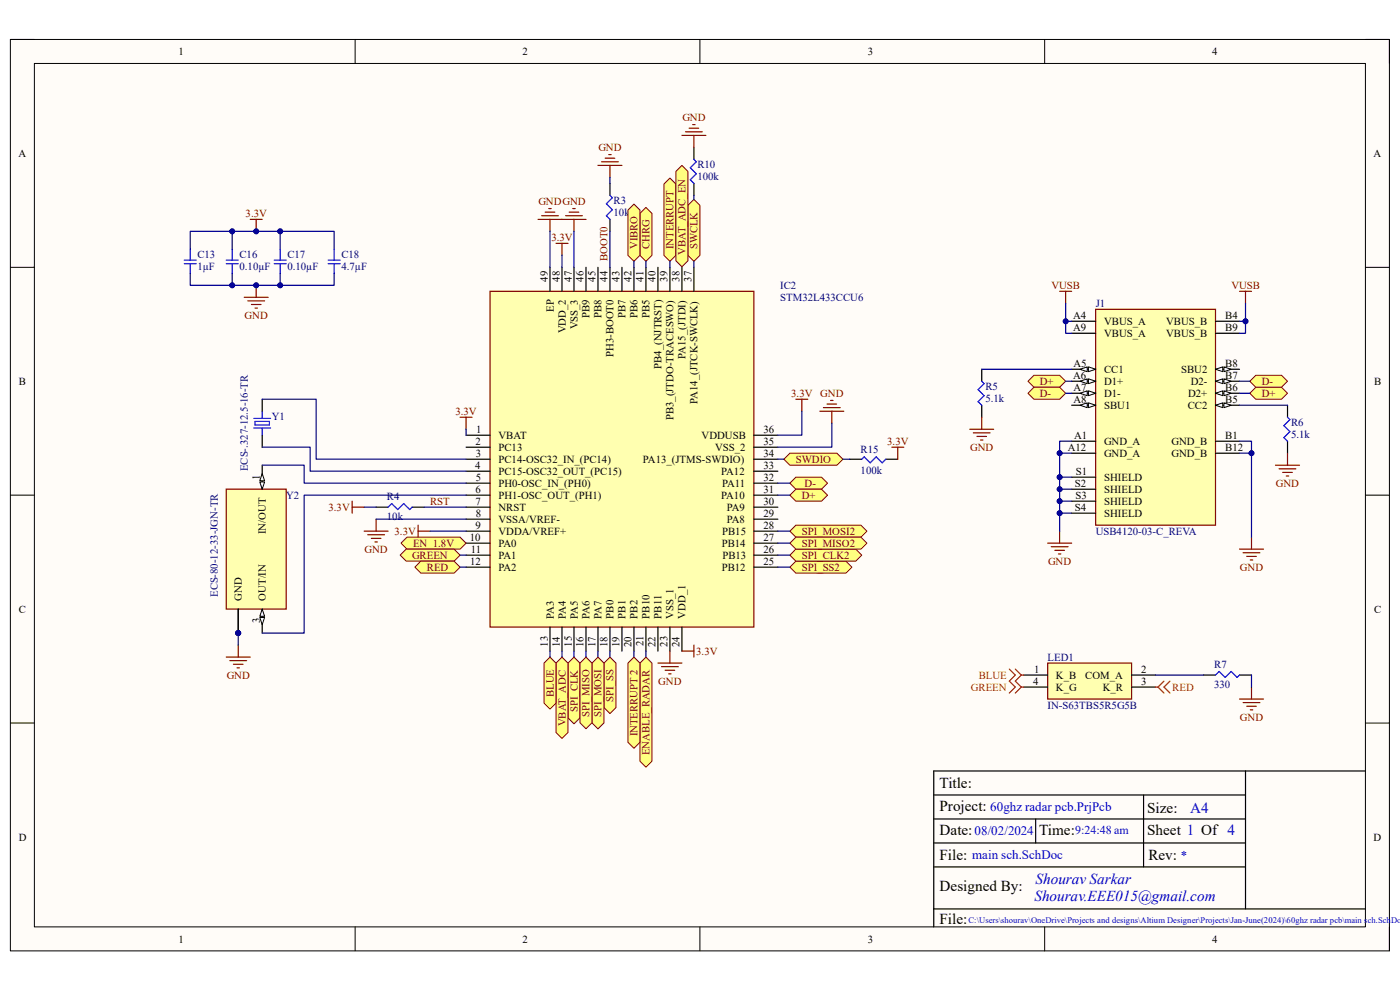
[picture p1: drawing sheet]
<svg xmlns="http://www.w3.org/2000/svg" width="297mm" height="210mm" viewBox="0 0 297 210" stroke-linecap="round" stroke-linejoin="round" font-family="sans-serif">
<path d="M2.2 8.4h292.6v193.3h-292.6z" fill-rule="evenodd" fill="#fffcf8"/>
<path d="M2.2 8.4h292.6v193.3h-292.6z" fill="none" stroke="#000" stroke-width=".21"/>
<path d="M7.3 13.5h282.4v183.1h-282.4z" fill-rule="evenodd" fill="#fffcf8"/>
<g fill="none" stroke="#000" stroke-width=".21">
<path d="M2.2 8.4h5.1M7.3 13.5h282.4v183.1h-282.4zM75.3 8.4v5.1M148.5 8.4v5.1M221.6 8.4v5.1M289.7 8.4h5.1v5.1M2.2 56.7h5.1M289.7 56.7h5.1M2.2 105h5.1M289.7 105.1h5.1M2.2 153.4h5.1M289.7 153.4h5.1"/>
<path d="M75.3 196.6v5.1M148.5 196.6v5.1M221.6 196.6v5.1M294.8 196.6v5.1"/>
</g>
<path d="M198.1 168.6h66.1M198.1 173.7h66.1M198.1 178.8h66.1M219.7 173.7v5.1M242.6 168.6v15.3M264.2 163.6v29.2M289.7 163.6h-91.6v33M198.1 183.9h66.1M198.1 192.8h91.6" fill="none" stroke="#000" stroke-width=".25"/>
<path d="M104 61.8h55.9v71.2h-55.9z" fill-rule="evenodd" fill="#ffffb0"/>
<path d="M104 61.8h55.9v71.2h-55.9z" fill="none" stroke="#800000" stroke-width=".25"/>
<g fill="none" stroke="#000" stroke-width=".25">
<path d="M116.7 56.7v5.1M119.2 56.7v5.1M121.8 56.7v5.1M124.3 56.7v5.1M126.9 56.7v5.1M129.4 56.7v5.1M131.9 56.7v5.1M134.5 56.7v5.1M137 56.7v5.1M139.6 56.7v5.1M142.1 56.7v5.1M144.7 56.7v5.1"/>
<path d="M147.2 56.7v5.1M55.6 84.7v2.5M55.6 92.3v2.6M98.9 92.3h5.1M98.9 94.9h5.1M98.9 97.4h5.1M98.9 100h5.1M159.9 92.3h5.1M159.9 94.9h5.1M159.9 97.4h5.1M159.9 100h5.1M98.9 102.5h5.1"/>
<path d="M98.9 105h5.1M98.9 107.6h5.1M98.9 110.1h5.1M98.9 112.7h5.1M98.9 115.2h5.1M98.9 117.8h5.1M159.9 102.5h5.1M159.9 105h5.1M159.9 107.6h5.1M159.9 110.1h5.1M159.9 112.7h5.1M159.9 115.2h5.1"/>
<path d="M159.9 117.8h5.1M98.9 120.3h5.1M116.7 133v5.1M119.2 133v5.1M121.8 133v5.1M124.3 133v5.1M126.9 133v5.1M129.4 133v5.1M131.9 133v5.1M134.5 133v5.1M137 133v5.1M139.6 133v5.1"/>
<path d="M142.1 133v5.1M144.7 133v5.1M159.9 120.3h5.1"/>
</g>
<path d="M53.8 90.8h3.6M53.8 88.8h3.6M54.1 89.4h3.1v.8h-3.1zM55.6 87.2v1.6M55.6 90.8v1.5" fill="none" stroke="#00f" stroke-width=".25"/>
<circle cx="50.5" cy="134.3" r=".51" fill="#000080"/>
<circle cx="50.5" cy="134.3" r=".51" fill="none" stroke="#000080" stroke-width=".21"/>
<circle cx="50.5" cy="134.3" r=".51" fill="#000080"/>
<circle cx="50.5" cy="134.3" r=".51" fill="none" stroke="#000080" stroke-width=".21"/>
<path d="M48 103.8h12.7v25.4h-12.7z" fill-rule="evenodd" fill="#ffffb0"/>
<path d="M48 103.8h12.7v25.4h-12.7z" fill="none" stroke="#800000" stroke-width=".25"/>
<path d="M55.6 98.7v5.1" fill="none" stroke="#000" stroke-width=".25"/>
<path d="M55.1 102.2h1l-.5 1.6z" fill="#f8fcff"/>
<path d="M55.1 102.2h1l-.5 1.6z" fill="none" stroke="#000" stroke-width=".21"/>
<path d="M55.6 100.5l.5 1.5h-1z" fill="#f8fcff"/>
<path d="M55.6 100.5l.5 1.5h-1z" fill="none" stroke="#000" stroke-width=".21"/>
<path d="M55.6 129.2v5.1" fill="none" stroke="#000" stroke-width=".25"/>
<path d="M55.6 129.2l.5 1.5h-1z" fill="#f8fcff"/>
<path d="M55.6 129.2l.5 1.5h-1z" fill="none" stroke="#000" stroke-width=".21"/>
<path d="M55.1 131h1l-.5 1.5z" fill="#f8fcff"/>
<path d="M55.1 131h1l-.5 1.5z" fill="none" stroke="#000" stroke-width=".21"/>
<path d="M50.5 129.2v5.1" fill="none" stroke="#000" stroke-width=".25"/>
<circle cx="50.5" cy="134.3" r=".51" fill="#000080"/>
<circle cx="50.5" cy="134.3" r=".51" fill="none" stroke="#000080" stroke-width=".21"/>
<path d="M50.5 129.2v5.1" fill="none" stroke="#000" stroke-width=".25"/>
<circle cx="50.5" cy="134.3" r=".51" fill="#000080"/>
<circle cx="50.5" cy="134.3" r=".51" fill="none" stroke="#000080" stroke-width=".21"/>
<path d="M48 139.4h5.1M50.5 136.8v2.6M48.8 140.1h3.5M49.5 140.9h2.1M50.3 141.7h.5" fill="none" stroke="#800000" stroke-width=".25"/>
<path d="M232.4 65.6h25.5v45.8h-25.5z" fill-rule="evenodd" fill="#ffffb0"/>
<path d="M232.4 65.6h25.5v45.8h-25.5z" fill="none" stroke="#800000" stroke-width=".25"/>
<path d="M227.4 68.2h5M227.4 70.7h5M227.4 78.3h5" fill="none" stroke="#000" stroke-width=".25"/>
<path d="M230.9 77.8l1.5 .5-1.5 .5z" fill="#f8fcff"/>
<path d="M230.9 77.8l1.5 .5-1.5 .5z" fill="none" stroke="#000" stroke-width=".21"/>
<path d="M229.1 78.3l1.6-.5v1z" fill="#f8fcff"/>
<path d="M229.1 78.3l1.6-.5v1z" fill="none" stroke="#000" stroke-width=".21"/>
<path d="M227.4 80.9h5" fill="none" stroke="#000" stroke-width=".25"/>
<path d="M230.9 80.4l1.5 .5-1.5 .5z" fill="#f8fcff"/>
<path d="M230.9 80.4l1.5 .5-1.5 .5z" fill="none" stroke="#000" stroke-width=".21"/>
<path d="M229.1 80.9l1.6-.5v1z" fill="#f8fcff"/>
<path d="M229.1 80.9l1.6-.5v1z" fill="none" stroke="#000" stroke-width=".21"/>
<path d="M227.4 83.4h5" fill="none" stroke="#000" stroke-width=".25"/>
<path d="M230.9 82.9l1.5 .5-1.5 .5z" fill="#f8fcff"/>
<path d="M230.9 82.9l1.5 .5-1.5 .5z" fill="none" stroke="#000" stroke-width=".21"/>
<path d="M229.1 83.4l1.6-.5v1z" fill="#f8fcff"/>
<path d="M229.1 83.4l1.6-.5v1z" fill="none" stroke="#000" stroke-width=".21"/>
<path d="M227.4 86h5" fill="none" stroke="#000" stroke-width=".25"/>
<path d="M230.9 85.5l1.5 .5-1.5 .5z" fill="#f8fcff"/>
<path d="M230.9 85.5l1.5 .5-1.5 .5z" fill="none" stroke="#000" stroke-width=".21"/>
<path d="M229.1 86l1.6-.5v1z" fill="#f8fcff"/>
<path d="M229.1 86l1.6-.5v1z" fill="none" stroke="#000" stroke-width=".21"/>
<path d="M257.9 68.2h5.1M257.9 70.7h5.1M257.9 78.3h5.1M227.4 93.6h5M227.4 96.1h5M227.4 101.2h5M227.4 103.8h5M227.4 106.3h5M227.4 108.9h5" fill="none" stroke="#000" stroke-width=".25"/>
<path d="M257.9 78.3l1.5-.5v1z" fill="#f8fcff"/>
<path d="M257.9 78.3l1.5-.5v1z" fill="none" stroke="#000" stroke-width=".21"/>
<path d="M259.7 77.8l1.5 .5-1.5 .5z" fill="#f8fcff"/>
<path d="M259.7 77.8l1.5 .5-1.5 .5z" fill="none" stroke="#000" stroke-width=".21"/>
<path d="M257.9 80.9h5.1" fill="none" stroke="#000" stroke-width=".25"/>
<path d="M257.9 80.9l1.5-.5v1z" fill="#f8fcff"/>
<path d="M257.9 80.9l1.5-.5v1z" fill="none" stroke="#000" stroke-width=".21"/>
<path d="M259.7 80.4l1.5 .5-1.5 .5z" fill="#f8fcff"/>
<path d="M259.7 80.4l1.5 .5-1.5 .5z" fill="none" stroke="#000" stroke-width=".21"/>
<path d="M257.9 83.4h5.1" fill="none" stroke="#000" stroke-width=".25"/>
<path d="M257.9 83.4l1.5-.5v1z" fill="#f8fcff"/>
<path d="M257.9 83.4l1.5-.5v1z" fill="none" stroke="#000" stroke-width=".21"/>
<path d="M259.7 82.9l1.5 .5-1.5 .5z" fill="#f8fcff"/>
<path d="M259.7 82.9l1.5 .5-1.5 .5z" fill="none" stroke="#000" stroke-width=".21"/>
<path d="M257.9 86h5.1" fill="none" stroke="#000" stroke-width=".25"/>
<path d="M257.9 86l1.5-.5v1z" fill="#f8fcff"/>
<path d="M257.9 86l1.5-.5v1z" fill="none" stroke="#000" stroke-width=".21"/>
<path d="M259.7 85.5l1.5 .5-1.5 .5z" fill="#f8fcff"/>
<path d="M259.7 85.5l1.5 .5-1.5 .5z" fill="none" stroke="#000" stroke-width=".21"/>
<path d="M208.3 78.3v2.6M208.3 86v2.5M257.9 93.6h5.1M257.9 96.1h5.1M273.1 86v2.5M273.1 93.6v2.5" fill="none" stroke="#000" stroke-width=".25"/>
<g fill="none" stroke="#800000" stroke-width=".25">
<path d="M205.7 91.1h5.1M206.5 91.8h3.5M207.3 92.6h2M208 93.3h.5M208.3 88.5v2.6M270.6 98.7h5.1M271.4 99.5h3.5M273.1 96.1v2.6M222.3 115.2h5.1M223 116h3.6M223.8 116.7h2M224.5 117.5h.6"/>
<path d="M224.8 112.7v2.5M263 116.5h5.1M263.7 117.3h3.6M264.5 118h2M265.3 118.8h.5M265.5 114v2.5M272.1 100.2h2.1M272.9 101h.5"/>
</g>
<path d="M208.3 80.9l.5 .5-1.3 1.3 1.3 1.2-1.3 1.3 .8 .8M273.1 88.5l.6 .5-1.3 1.3 1.3 1.3-1.3 1.2 .7 .8" fill="none" stroke="#00f" stroke-width=".25"/>
<path d="M218.1 80.9l1.3-1.3h5.4l1.3 1.3-1.3 1.2h-5.4z" fill-rule="evenodd" fill="#ffff80"/>
<path d="M218.1 80.9l1.3-1.3h5.4l1.3 1.3-1.3 1.2h-5.4z" fill="none" stroke="#800000" stroke-width=".21"/>
<path d="M219.4 82.1h5.4l1.3 1.3-1.3 1.3h-5.4l-1.3-1.3z" fill-rule="evenodd" fill="#ffff80"/>
<path d="M219.4 82.1h5.4l1.3 1.3-1.3 1.3h-5.4l-1.3-1.3z" fill="none" stroke="#800000" stroke-width=".21"/>
<g fill="none" stroke="#800000" stroke-width=".25">
<path d="M119.2 46.5h5.1M120 45.8h3.5M120.8 45h2M121.5 44.2h.5M121.8 46.5v2.6M224.8 61.8h2.6M226.1 61.8v2.5M263 61.8h2.5M264.2 61.8v2.5M173.9 87.2h5.1M174.7 86.5h3.6M175.5 85.7h2"/>
<path d="M176.2 85h.5M176.5 87.2v2.6M77.3 112.7h5M78 113.4h3.6M78.8 114.2h2M79.5 115h.6M79.8 110.1v2.6M142.1 138.1v2.6M139.6 140.7h5.1M140.3 141.4h3.6M141.1 142.2h2M141.9 142.9h.5"/>
</g>
<path d="M222.3 140.7h17.8v7.6h-17.8z" fill-rule="evenodd" fill="#ffffb0"/>
<g fill="none" stroke="#800000" stroke-width=".25">
<path d="M118 51.6h2.5M119.2 51.6v2.6M51.8 63.1h5.1M52.6 63.8h3.5M53.3 64.6h2.1M54.1 65.4h.5M54.4 60.5v2.6M97.6 88.5h2.5M98.9 88.5v2.6M168.8 84.7h2.6M170.1 84.7v2.5M88.7 111.4v2.6"/>
<path d="M88.7 112.7h2.5M144.7 138.1h2.5M147.2 136.8v2.6M222.3 140.7h17.8v7.6h-17.8zM263 148.3h5.1M263.7 149.1h3.6M264.5 149.8h2M265.3 150.6h.5M265.5 145.8v2.5"/>
</g>
<path d="M217.2 143.2h5.1M217.2 145.8h5.1M240.1 143.2h5.1M240.1 145.8h5.1" fill="none" stroke="#000" stroke-width=".25"/>
<path d="M214.1 141.9l1.3 1.3-1.3 1.3 1.3 1.3-1.3 1.2M215.4 141.9l1.3 1.3M216.7 145.8h.5M216.7 145.8l-1.3 1.2M216.7 143.2l-1.3 1.3 1.3 1.3M216.7 143.2h.5M245.2 145.8h.5M245.7 145.8l1.2 1.2M246.9 144.5l-1.2 1.3M248.2 144.5l-1.3 1.3 1.3 1.2" fill="none" stroke="#f00" stroke-width=".25"/>
<g fill="none" stroke="#00f" stroke-width=".25">
<path d="M39.1 55.9h2.5M39.1 55.2h2.5M40.4 52.9v2.3M40.4 55.9v2.1M48 55.9h2.5M48 55.2h2.5M49.3 52.9v2.3M49.3 55.9v2.1M58.2 55.9h2.5M58.2 55.2h2.5M59.4 52.9v2.3M59.4 55.9v2.1"/>
<path d="M69.6 55.9h2.6M69.6 55.2h2.6M70.9 52.9v2.3M70.9 55.9v2.1"/>
</g>
<circle cx="54.4" cy="60.5" r=".51" fill="#000080"/>
<circle cx="54.4" cy="60.5" r=".51" fill="none" stroke="#000080" stroke-width=".21"/>
<path d="M53.1 46.5h2.5M54.4 46.5v2.6" fill="none" stroke="#800000" stroke-width=".25"/>
<circle cx="54.4" cy="49.1" r=".51" fill="#000080"/>
<circle cx="54.4" cy="49.1" r=".51" fill="none" stroke="#000080" stroke-width=".21"/>
<path d="M167.6 102.5l1.2-1.3h5.5l1.3 1.3-1.3 1.3h-5.5z" fill-rule="evenodd" fill="#ffff80"/>
<path d="M167.6 102.5l1.2-1.3h5.5l1.3 1.3-1.3 1.3h-5.5z" fill="none" stroke="#800000" stroke-width=".21"/>
<path d="M168.8 103.8h5.5l1.3 1.3-1.3 1.2h-5.5l-1.2-1.2z" fill-rule="evenodd" fill="#ffff80"/>
<path d="M168.8 103.8h5.5l1.3 1.3-1.3 1.2h-5.5l-1.2-1.2z" fill="none" stroke="#800000" stroke-width=".21"/>
<path d="M266.4 82.1h5.5l1.2 1.3-1.2 1.3h-5.5l-1.3-1.3z" fill-rule="evenodd" fill="#ffff80"/>
<path d="M266.4 82.1h5.5l1.2 1.3-1.2 1.3h-5.5l-1.3-1.3z" fill="none" stroke="#800000" stroke-width=".21"/>
<path d="M265.1 80.9l1.3-1.3h5.5l1.2 1.3-1.2 1.2h-5.5z" fill-rule="evenodd" fill="#ffff80"/>
<path d="M265.1 80.9l1.3-1.3h5.5l1.2 1.3-1.2 1.2h-5.5z" fill="none" stroke="#800000" stroke-width=".21"/>
<path d="M129.4 38.9v2.5M129.4 46.5v2.6M79.8 107.6h2.5M87.4 107.6h2.6M255.3 143.2h2.6M263 143.2h2.5" fill="none" stroke="#000" stroke-width=".25"/>
<path d="M129.4 41.4l.5 .6-1.3 1.2 1.3 1.3-1.3 1.3 .8 .7M82.3 107.6l.8-.8 1.3 1.3 1.2-1.3 1.3 1.3 .5-.5M257.9 143.2l.7-.8 1.3 1.3 1.3-1.3 1.3 1.3 .5-.5" fill="none" stroke="#00f" stroke-width=".25"/>
<path d="M126.9 35.1h5M127.6 34.3h3.6M128.4 33.6h2M129.1 32.8h.6M129.4 35.1v2.5M114.1 46.5h5.1M114.9 45.8h3.6M115.7 45h2M116.4 44.2h.5M116.7 46.5v2.6M74.7 106.3v2.6M74.7 107.6h2.6" fill="none" stroke="#800000" stroke-width=".25"/>
<path d="M137 139.4l1.3 1.3v20.8l-1.3 1.2-1.2-1.2v-20.8z" fill-rule="evenodd" fill="#ffff80"/>
<path d="M137 139.4l1.3 1.3v20.8l-1.3 1.2-1.2-1.2v-20.8z" fill="none" stroke="#800000" stroke-width=".21"/>
<path d="M129.4 139.4l1.3 1.3v9.4l-1.3 1.3-1.3-1.3v-9.4z" fill-rule="evenodd" fill="#ffff80"/>
<path d="M129.4 139.4l1.3 1.3v9.4l-1.3 1.3-1.3-1.3v-9.4z" fill="none" stroke="#800000" stroke-width=".21"/>
<path d="M121.8 139.4l1.2 1.3v11.6l-1.2 1.3-1.3-1.3v-11.6z" fill-rule="evenodd" fill="#ffff80"/>
<path d="M121.8 139.4l1.2 1.3v11.6l-1.2 1.3-1.3-1.3v-11.6z" fill="none" stroke="#800000" stroke-width=".21"/>
<path d="M126.9 139.4l1.2 1.3v12.7l-1.2 1.2-1.3-1.2v-12.7z" fill-rule="evenodd" fill="#ffff80"/>
<path d="M126.9 139.4l1.2 1.3v12.7l-1.2 1.2-1.3-1.2v-12.7z" fill="none" stroke="#800000" stroke-width=".21"/>
<path d="M124.3 139.4l1.3 1.3v12.6l-1.3 1.3-1.3-1.3v-12.6z" fill-rule="evenodd" fill="#ffff80"/>
<path d="M124.3 139.4l1.3 1.3v12.6l-1.3 1.3-1.3-1.3v-12.6z" fill="none" stroke="#800000" stroke-width=".21"/>
<path d="M142.1 37.8l1.3 1.2v15.2l-1.3 1.2-1.2-1.2v-15.2z" fill-rule="evenodd" fill="#ffff80"/>
<path d="M142.1 37.8l1.3 1.2v15.2l-1.3 1.2-1.2-1.2v-15.2z" fill="none" stroke="#800000" stroke-width=".21"/>
<path d="M167.6 96.1h9.9l1.3 1.3-1.3 1.3h-9.9l-1.3-1.3z" fill-rule="evenodd" fill="#ffff80"/>
<path d="M167.6 96.1h9.9l1.3 1.3-1.3 1.3h-9.9l-1.3-1.3z" fill="none" stroke="#800000" stroke-width=".21"/>
<path d="M147.2 42.3l1.3 1.3v10.6l-1.3 1.2-1.3-1.2v-10.6z" fill-rule="evenodd" fill="#ffff80"/>
<path d="M147.2 42.3l1.3 1.3v10.6l-1.3 1.2-1.3-1.2v-10.6z" fill="none" stroke="#800000" stroke-width=".21"/>
<path d="M147.2 31.3v2.5M147.2 38.9v2.5M180.3 97.4h2.5M187.9 97.4h2.6" fill="none" stroke="#000" stroke-width=".25"/>
<path d="M147.2 33.8l.5 .5-1.3 1.3 1.3 1.3-1.3 1.2 .8 .8M182.8 97.4l.5-.5 1.3 1.3 1.3-1.3 1.3 1.3 .7-.8" fill="none" stroke="#00f" stroke-width=".25"/>
<path d="M144.7 28.7h5.1M145.4 28h3.6M146.2 27.2h2M147 26.4h.5M147.2 28.7v2.6M189.2 94.9h2.5M190.5 94.9v2.5" fill="none" stroke="#800000" stroke-width=".25"/>
<path d="M143.4 36.4l1.3-1.3 1.2 1.3v18.9l-1.2 1.3-1.3-1.3z" fill-rule="evenodd" fill="#ffff80"/>
<path d="M143.4 36.4l1.3-1.3 1.2 1.3v18.9l-1.2 1.3-1.3-1.3z" fill="none" stroke="#800000" stroke-width=".21"/>
<path d="M167.6 120.3l1.2-1.3h10.7l1.2 1.3-1.2 1.3h-10.7z" fill-rule="evenodd" fill="#ffff80"/>
<path d="M167.6 120.3l1.2-1.3h10.7l1.2 1.3-1.2 1.3h-10.7z" fill="none" stroke="#800000" stroke-width=".21"/>
<path d="M133.2 140.7l1.3-1.3 1.3 1.3v16.8l-1.3 1.2-1.3-1.2z" fill-rule="evenodd" fill="#ffff80"/>
<path d="M133.2 140.7l1.3-1.3 1.3 1.3v16.8l-1.3 1.2-1.3-1.2z" fill="none" stroke="#800000" stroke-width=".21"/>
<path d="M86.3 114h11.3l1.3 1.2-1.3 1.3h-11.3l-1.2-1.3z" fill-rule="evenodd" fill="#ffff80"/>
<path d="M86.3 114h11.3l1.3 1.2-1.3 1.3h-11.3l-1.2-1.3z" fill="none" stroke="#800000" stroke-width=".21"/>
<path d="M137 44l1.3 1.3v8.9l-1.3 1.2-1.2-1.2v-8.9z" fill-rule="evenodd" fill="#ffff80"/>
<path d="M137 44l1.3 1.3v8.9l-1.3 1.2-1.2-1.2v-8.9z" fill="none" stroke="#800000" stroke-width=".21"/>
<path d="M133.2 44.6l1.3-1.3 1.3 1.3v9.6l-1.3 1.2-1.3-1.2z" fill-rule="evenodd" fill="#ffff80"/>
<path d="M133.2 44.6l1.3-1.3 1.3 1.3v9.6l-1.3 1.2-1.3-1.2z" fill="none" stroke="#800000" stroke-width=".21"/>
<path d="M119.2 139.4l1.3 1.3v14.7l-1.3 1.2-1.2-1.2v-14.7z" fill-rule="evenodd" fill="#ffff80"/>
<path d="M119.2 139.4l1.3 1.3v14.7l-1.3 1.2-1.2-1.2v-14.7z" fill="none" stroke="#800000" stroke-width=".21"/>
<path d="M168.8 116.5h12.8l1.2 1.3-1.2 1.2h-12.8l-1.2-1.2z" fill-rule="evenodd" fill="#ffff80"/>
<path d="M168.8 116.5h12.8l1.2 1.3-1.2 1.2h-12.8l-1.2-1.2z" fill="none" stroke="#800000" stroke-width=".21"/>
<path d="M168.8 111.4h13.8l1.3 1.3-1.3 1.3h-13.8l-1.2-1.3z" fill-rule="evenodd" fill="#ffff80"/>
<path d="M168.8 111.4h13.8l1.3 1.3-1.3 1.3h-13.8l-1.2-1.3z" fill="none" stroke="#800000" stroke-width=".21"/>
<path d="M168.8 114h13.8l1.3 1.2-1.3 1.3h-13.8l-1.2-1.3z" fill-rule="evenodd" fill="#ffff80"/>
<path d="M168.8 114h13.8l1.3 1.2-1.3 1.3h-13.8l-1.2-1.3z" fill="none" stroke="#800000" stroke-width=".21"/>
<path d="M84.9 117.8l1.3-1.3h10.1l1.3 1.3-1.3 1.2h-10.1z" fill-rule="evenodd" fill="#ffff80"/>
<path d="M84.9 117.8l1.3-1.3h10.1l1.3 1.3-1.3 1.2h-10.1z" fill="none" stroke="#800000" stroke-width=".21"/>
<path d="M89.3 119h7l1.3 1.3-1.3 1.3h-7l-1.3-1.3z" fill-rule="evenodd" fill="#ffff80"/>
<path d="M89.3 119h7l1.3 1.3-1.3 1.3h-7l-1.3-1.3z" fill="none" stroke="#800000" stroke-width=".21"/>
<path d="M116.7 139.4l1.3 1.3v8.5l-1.3 1.2-1.3-1.2v-8.5z" fill-rule="evenodd" fill="#ffff80"/>
<path d="M116.7 139.4l1.3 1.3v8.5l-1.3 1.2-1.3-1.2v-8.5z" fill="none" stroke="#800000" stroke-width=".21"/>
<path d="M55.6 94.9h10.2v5.1h33.1M55.6 84.7h11.5v12.7h31.8M55.6 98.7h8.9v3.8h34.4M98.9 105h-34.4v29.3h-8.9M50.5 134.3v2.5" fill="none" stroke="#000080" stroke-width=".25"/>
<circle cx="50.5" cy="134.3" r=".51" fill="#000080"/>
<circle cx="50.5" cy="134.3" r=".51" fill="none" stroke="#000080" stroke-width=".21"/>
<path d="M227.4 93.6h-2.6v19.1" fill="none" stroke="#000080" stroke-width=".25"/>
<circle cx="224.8" cy="96.1" r=".51" fill="#000080"/>
<circle cx="224.8" cy="96.1" r=".51" fill="none" stroke="#000080" stroke-width=".21"/>
<circle cx="224.8" cy="101.2" r=".51" fill="#000080"/>
<circle cx="224.8" cy="101.2" r=".51" fill="none" stroke="#000080" stroke-width=".21"/>
<circle cx="224.8" cy="103.8" r=".51" fill="#000080"/>
<circle cx="224.8" cy="103.8" r=".51" fill="none" stroke="#000080" stroke-width=".21"/>
<circle cx="224.8" cy="106.3" r=".51" fill="#000080"/>
<circle cx="224.8" cy="106.3" r=".51" fill="none" stroke="#000080" stroke-width=".21"/>
<circle cx="224.8" cy="108.9" r=".51" fill="#000080"/>
<circle cx="224.8" cy="108.9" r=".51" fill="none" stroke="#000080" stroke-width=".21"/>
<path d="M224.8 96.1h2.6" fill="none" stroke="#000080" stroke-width=".25"/>
<circle cx="224.8" cy="96.1" r=".51" fill="#000080"/>
<circle cx="224.8" cy="96.1" r=".51" fill="none" stroke="#000080" stroke-width=".21"/>
<path d="M224.8 101.2h2.6" fill="none" stroke="#000080" stroke-width=".25"/>
<circle cx="224.8" cy="101.2" r=".51" fill="#000080"/>
<circle cx="224.8" cy="101.2" r=".51" fill="none" stroke="#000080" stroke-width=".21"/>
<path d="M224.8 103.8h2.6" fill="none" stroke="#000080" stroke-width=".25"/>
<circle cx="224.8" cy="103.8" r=".51" fill="#000080"/>
<circle cx="224.8" cy="103.8" r=".51" fill="none" stroke="#000080" stroke-width=".21"/>
<path d="M224.8 106.3h2.6" fill="none" stroke="#000080" stroke-width=".25"/>
<circle cx="224.8" cy="106.3" r=".51" fill="#000080"/>
<circle cx="224.8" cy="106.3" r=".51" fill="none" stroke="#000080" stroke-width=".21"/>
<path d="M224.8 108.9h2.6" fill="none" stroke="#000080" stroke-width=".25"/>
<circle cx="224.8" cy="108.9" r=".51" fill="#000080"/>
<circle cx="224.8" cy="108.9" r=".51" fill="none" stroke="#000080" stroke-width=".21"/>
<path d="M263 93.6h2.5v20.4" fill="none" stroke="#000080" stroke-width=".25"/>
<circle cx="265.5" cy="96.1" r=".51" fill="#000080"/>
<circle cx="265.5" cy="96.1" r=".51" fill="none" stroke="#000080" stroke-width=".21"/>
<path d="M263 96.1h2.5" fill="none" stroke="#000080" stroke-width=".25"/>
<circle cx="265.5" cy="96.1" r=".51" fill="#000080"/>
<circle cx="265.5" cy="96.1" r=".51" fill="none" stroke="#000080" stroke-width=".21"/>
<path d="M208.3 78.3h19.1M226.1 64.3v6.4h1.3M226.1 83.4h1.3M263 86h10.1" fill="none" stroke="#000080" stroke-width=".25"/>
<circle cx="226.1" cy="68.2" r=".51" fill="#000080"/>
<circle cx="226.1" cy="68.2" r=".51" fill="none" stroke="#000080" stroke-width=".21"/>
<path d="M226.1 68.2h1.3" fill="none" stroke="#000080" stroke-width=".25"/>
<circle cx="226.1" cy="68.2" r=".51" fill="#000080"/>
<circle cx="226.1" cy="68.2" r=".51" fill="none" stroke="#000080" stroke-width=".21"/>
<path d="M264.2 64.3v6.4h-1.2" fill="none" stroke="#000080" stroke-width=".25"/>
<circle cx="264.2" cy="68.2" r=".51" fill="#000080"/>
<circle cx="264.2" cy="68.2" r=".51" fill="none" stroke="#000080" stroke-width=".21"/>
<path d="M263 68.2h1.2" fill="none" stroke="#000080" stroke-width=".25"/>
<circle cx="264.2" cy="68.2" r=".51" fill="#000080"/>
<circle cx="264.2" cy="68.2" r=".51" fill="none" stroke="#000080" stroke-width=".21"/>
<path d="M40.4 52.9v-3.8h30.5v3.8M119.2 54.2v2.5M121.8 49.1v7.6M98.9 91.1v1.2M170.1 87.2v5.1h-5.1M176.5 89.8v5.1h-11.5M79.8 110.1h19.1M91.2 112.7h7.7M245.2 143.2h10.1M265.5 143.2v2.6" fill="none" stroke="#000080" stroke-width=".25"/>
<circle cx="49.3" cy="49.1" r=".51" fill="#000080"/>
<circle cx="49.3" cy="49.1" r=".51" fill="none" stroke="#000080" stroke-width=".21"/>
<circle cx="54.4" cy="49.1" r=".51" fill="#000080"/>
<circle cx="54.4" cy="49.1" r=".51" fill="none" stroke="#000080" stroke-width=".21"/>
<circle cx="59.4" cy="49.1" r=".51" fill="#000080"/>
<circle cx="59.4" cy="49.1" r=".51" fill="none" stroke="#000080" stroke-width=".21"/>
<path d="M40.4 58v2.5h30.5v-2.5" fill="none" stroke="#000080" stroke-width=".25"/>
<circle cx="49.3" cy="60.5" r=".51" fill="#000080"/>
<circle cx="49.3" cy="60.5" r=".51" fill="none" stroke="#000080" stroke-width=".21"/>
<circle cx="54.4" cy="60.5" r=".51" fill="#000080"/>
<circle cx="54.4" cy="60.5" r=".51" fill="none" stroke="#000080" stroke-width=".21"/>
<circle cx="59.4" cy="60.5" r=".51" fill="#000080"/>
<circle cx="59.4" cy="60.5" r=".51" fill="none" stroke="#000080" stroke-width=".21"/>
<path d="M59.4 49.1v3.8" fill="none" stroke="#000080" stroke-width=".25"/>
<circle cx="59.4" cy="49.1" r=".51" fill="#000080"/>
<circle cx="59.4" cy="49.1" r=".51" fill="none" stroke="#000080" stroke-width=".21"/>
<path d="M49.3 49.1v3.8" fill="none" stroke="#000080" stroke-width=".25"/>
<circle cx="49.3" cy="49.1" r=".51" fill="#000080"/>
<circle cx="49.3" cy="49.1" r=".51" fill="none" stroke="#000080" stroke-width=".21"/>
<path d="M49.3 58v2.5" fill="none" stroke="#000080" stroke-width=".25"/>
<circle cx="49.3" cy="60.5" r=".51" fill="#000080"/>
<circle cx="49.3" cy="60.5" r=".51" fill="none" stroke="#000080" stroke-width=".21"/>
<path d="M59.4 58v2.5" fill="none" stroke="#000080" stroke-width=".25"/>
<circle cx="59.4" cy="60.5" r=".51" fill="#000080"/>
<circle cx="59.4" cy="60.5" r=".51" fill="none" stroke="#000080" stroke-width=".21"/>
<g fill="none" stroke="#000080" stroke-width=".25">
<path d="M129.4 37.6v1.3M116.7 49.1v7.6M129.4 49.1v7.6M134.5 55.4v1.3M137 55.4v1.3M142.1 55.4v1.3M147.2 41.4v.9M147.2 55.4v1.3M165 97.4h1.3M178.8 97.4h1.5M226.1 80.9h1.3M263 80.9h2.1"/>
<path d="M263 83.4h2.1M77.3 107.6h2.5M90 107.6h8.9M97.6 117.8h1.3M165 102.5h2.6M165 105h2.6M165 112.7h2.6M165 115.2h2.6M165 117.8h2.6M97.6 120.3h1.3M116.7 138.1v1.3M119.2 138.1v1.3"/>
<path d="M121.8 138.1v1.3M124.3 138.1v1.3M126.9 138.1v1.3M129.4 138.1v1.3M134.5 138.1v1.3M137 138.1v1.3M165 120.3h2.6"/>
</g>
<g font-size="3.2">
<text x="199.3" y="167.2">Title:</text>
<text x="199.3" y="172">Project:</text>
<text x="243.4" y="172.5">Size:</text>
<text x="199.3" y="177.1">Date:</text>
<text x="220.5" y="177.1">Time:</text>
<text x="243.4" y="177.1">Sheet 1 Of 4</text>
<text x="199.3" y="182.4">File:</text>
<text x="243.6" y="182.4">Rev:</text>
<text x="199.3" y="189.1">Designed By:</text>
<text x="199.3" y="195.9">File:</text>
</g>
<g font-size="3.2" fill="#00f">
<text x="252.5" y="172.5">A4</text>
<text x="219.5" y="191.1">Shourav.EEE015@gmail.com</text>
<text x="219.7" y="187.5">Shourav Sarkar</text>
</g>
<g font-size="2.8" fill="#00f">
<text x="210.1" y="172.1">60ghz radar pcb.PrjPcb</text>
<text x="206.8" y="177.2">08/02/2024</text>
<text x="206.2" y="182.3">main sch.SchDoc</text>
<text x="250.5" y="182.5">*</text>
</g>
<text font-size="2.5" fill="#00f" x="228.1" y="177">9:24:48 am</text>
<g font-size="2.3">
<text x="37.9" y="11.7">1</text>
<text x="110.9" y="11.7">2</text>
<text x="184.1" y="11.7">3</text>
<text x="257.1" y="11.7">4</text>
<text x="3.9" y="33.3">A</text>
<text x="291.4" y="33.3">A</text>
<text x="116.2" y="59.8" transform="rotate(-90 116.2 59.8)">49</text>
<text x="118.7" y="59.8" transform="rotate(-90 118.7 59.8)">48</text>
<text x="121.3" y="59.8" transform="rotate(-90 121.3 59.8)">47</text>
<text x="123.8" y="59.8" transform="rotate(-90 123.8 59.8)">46</text>
<text x="126.4" y="59.8" transform="rotate(-90 126.4 59.8)">45</text>
<text x="128.9" y="59.8" transform="rotate(-90 128.9 59.8)">44</text>
<text x="131.4" y="59.8" transform="rotate(-90 131.4 59.8)">43</text>
<text x="134" y="59.8" transform="rotate(-90 134 59.8)">42</text>
<text x="136.5" y="59.8" transform="rotate(-90 136.5 59.8)">41</text>
<text x="139.1" y="59.8" transform="rotate(-90 139.1 59.8)">40</text>
<text x="141.6" y="59.8" transform="rotate(-90 141.6 59.8)">39</text>
<text x="144.2" y="59.8" transform="rotate(-90 144.2 59.8)">38</text>
<text x="146.7" y="59.8" transform="rotate(-90 146.7 59.8)">37</text>
<text x="117.5" y="66.2" transform="rotate(-90 117.5 66.2)">EP</text>
<text x="120" y="70.7" transform="rotate(-90 120 70.7)">VDD_2</text>
<text x="122.6" y="69.9" transform="rotate(-90 122.6 69.9)">VSS_3</text>
<text x="125.1" y="67.4" transform="rotate(-90 125.1 67.4)">PB9</text>
<text x="127.6" y="67.4" transform="rotate(-90 127.6 67.4)">PB8</text>
<text x="132.7" y="67.4" transform="rotate(-90 132.7 67.4)">PB7</text>
<text x="135.3" y="67.4" transform="rotate(-90 135.3 67.4)">PB6</text>
<text x="137.8" y="67.4" transform="rotate(-90 137.8 67.4)">PB5</text>
<text x="227.7" y="67.6">A4</text>
<text x="227.7" y="70.2">A9</text>
<text x="234.2" y="68.9">VBUS_A</text>
<text x="234.2" y="71.5">VBUS_A</text>
<text x="247.4" y="68.9">VBUS_B</text>
<text x="247.4" y="71.5">VBUS_B</text>
<text x="259.9" y="67.6">B4</text>
<text x="259.9" y="70.2">B9</text>
<text x="130.2" y="75.7" transform="rotate(-90 130.2 75.7)">PH3-BOOT0</text>
<text x="145.5" y="76.1" transform="rotate(-90 145.5 76.1)">PA15_(JTDI)</text>
<text x="227.8" y="77.8">A5</text>
<text x="259.9" y="77.8">B8</text>
<text x="4" y="81.6">B</text>
<text x="140.3" y="78.3" transform="rotate(-90 140.3 78.3)">PB4_(NJTRST)</text>
<text x="227.7" y="80.3">A6</text>
<text x="227.7" y="82.9">A7</text>
<text x="234.2" y="79.1">CC1</text>
<text x="234.2" y="81.6">D1+</text>
<text x="250.6" y="79.1">SBU2</text>
<text x="252.6" y="81.6">D2-</text>
<text x="259.9" y="80.3">B7</text>
<text x="259.9" y="82.9">B6</text>
<text x="291.5" y="81.6">B</text>
<text x="142.9" y="89.2" transform="rotate(-90 142.9 89.2)">PB3_(JTDO-TRACESWO)</text>
<text x="148" y="85.7" transform="rotate(-90 148 85.7)">PA14_(JTCK-SWCLK)</text>
<text x="227.7" y="85.4">A8</text>
<text x="234.2" y="84.2">D1-</text>
<text x="234.2" y="86.7">SBU1</text>
<text x="252" y="86.7">CC2</text>
<text x="252.1" y="84.2">D2+</text>
<text x="259.9" y="85.4">B5</text>
<text x="100.9" y="94.4">2</text>
<text x="101" y="91.8">1</text>
<text x="105.7" y="93.1">VBAT</text>
<text x="105.7" y="95.6">PC13</text>
<text x="148.8" y="93.1">VDDUSB</text>
<text x="151.7" y="95.6">VSS_2</text>
<text x="162" y="91.8">36</text>
<text x="162" y="94.4">35</text>
<text x="226.5" y="95.6">A12</text>
<text x="227.9" y="93.1">A1</text>
<text x="234.2" y="94.4">GND_A</text>
<text x="248.5" y="94.4">GND_B</text>
<text x="259.9" y="93.1">B1</text>
<text x="259.9" y="95.6">B12</text>
<text x="55.1" y="101.7" transform="rotate(-90 55.1 101.7)">1</text>
<text x="100.8" y="99.4">4</text>
<text x="100.9" y="102">5</text>
<text x="101" y="96.9">3</text>
<text x="105.7" y="98.2">PC14-OSC32_IN_(PC14)</text>
<text x="105.7" y="100.7">PC15-OSC32_OUT_(PC15)</text>
<text x="136.4" y="98.2">PA13_(JTMS-SWDIO)</text>
<text x="153" y="100.7">PA12</text>
<text x="162" y="96.9">34</text>
<text x="162" y="99.4">33</text>
<text x="162" y="102">32</text>
<text x="228.3" y="100.7">S1</text>
<text x="234.2" y="96.9">GND_A</text>
<text x="234.2" y="102">SHIELD</text>
<text x="248.5" y="96.9">GND_B</text>
<text x="100.9" y="104.5">6</text>
<text x="100.9" y="107.1">7</text>
<text x="105.7" y="103.3">PH0-OSC_IN_(PH0)</text>
<text x="105.7" y="105.8">PH1-OSC_OUT_(PH1)</text>
<text x="153" y="105.8">PA10</text>
<text x="153.2" y="103.3">PA11</text>
<text x="162" y="104.5">31</text>
<text x="162" y="107.1">30</text>
<text x="228" y="103.3">S2</text>
<text x="228.2" y="105.8">S3</text>
<text x="234.2" y="104.5">SHIELD</text>
<text x="234.2" y="107.1">SHIELD</text>
<text x="56.4" y="113.3" transform="rotate(-90 56.4 113.3)">IN/OUT</text>
<text x="100.9" y="112.1">9</text>
<text x="100.9" y="109.6">8</text>
<text x="105.7" y="108.3">NRST</text>
<text x="105.7" y="110.9">VSSA/VREF-</text>
<text x="105.7" y="113.4">VDDA/VREF+</text>
<text x="153.2" y="113.4">PB15</text>
<text x="154.2" y="108.3">PA9</text>
<text x="154.2" y="110.9">PA8</text>
<text x="162" y="109.6">29</text>
<text x="162" y="112.1">28</text>
<text x="228" y="108.3">S4</text>
<text x="234.2" y="109.6">SHIELD</text>
<text x="99.7" y="114.7">10</text>
<text x="99.7" y="119.8">12</text>
<text x="99.9" y="117.3">11</text>
<text x="105.7" y="116">PA0</text>
<text x="105.7" y="118.5">PA1</text>
<text x="153.1" y="116">PB14</text>
<text x="153.2" y="118.5">PB13</text>
<text x="162" y="114.7">27</text>
<text x="162" y="117.3">26</text>
<text x="162" y="119.8">25</text>
<text x="105.7" y="121.1">PA2</text>
<text x="153.1" y="121.1">PB12</text>
<text x="4" y="130">C</text>
<text x="51.3" y="127.4" transform="rotate(-90 51.3 127.4)">GND</text>
<text x="56.4" y="127.4" transform="rotate(-90 56.4 127.4)">OUT/IN</text>
<text x="117.5" y="131.2" transform="rotate(-90 117.5 131.2)">PA3</text>
<text x="120" y="131.2" transform="rotate(-90 120 131.2)">PA4</text>
<text x="122.6" y="131.2" transform="rotate(-90 122.6 131.2)">PA5</text>
<text x="125.1" y="131.2" transform="rotate(-90 125.1 131.2)">PA6</text>
<text x="127.6" y="131.2" transform="rotate(-90 127.6 131.2)">PA7</text>
<text x="130.2" y="131.2" transform="rotate(-90 130.2 131.2)">PB0</text>
<text x="132.7" y="131.2" transform="rotate(-90 132.7 131.2)">PB1</text>
<text x="135.3" y="131.2" transform="rotate(-90 135.3 131.2)">PB2</text>
<text x="137.8" y="131.2" transform="rotate(-90 137.8 131.2)">PB10</text>
<text x="140.3" y="131.2" transform="rotate(-90 140.3 131.2)">PB11</text>
<text x="142.9" y="131.2" transform="rotate(-90 142.9 131.2)">VSS_1</text>
<text x="145.5" y="131.2" transform="rotate(-90 145.5 131.2)">VDD_1</text>
<text x="291.5" y="130">C</text>
<text x="55.1" y="132.2" transform="rotate(-90 55.1 132.2)">3</text>
<text x="116.2" y="137.2" transform="rotate(-90 116.2 137.2)">13</text>
<text x="118.7" y="137.3" transform="rotate(-90 118.7 137.3)">14</text>
<text x="121.3" y="137.2" transform="rotate(-90 121.3 137.2)">15</text>
<text x="123.8" y="137.3" transform="rotate(-90 123.8 137.3)">16</text>
<text x="126.4" y="137.2" transform="rotate(-90 126.4 137.2)">17</text>
<text x="128.9" y="137.2" transform="rotate(-90 128.9 137.2)">18</text>
<text x="131.4" y="137.2" transform="rotate(-90 131.4 137.2)">19</text>
<text x="134" y="137.3" transform="rotate(-90 134 137.3)">20</text>
<text x="136.5" y="137.1" transform="rotate(-90 136.5 137.1)">21</text>
<text x="139.1" y="137.2" transform="rotate(-90 139.1 137.2)">22</text>
<text x="141.6" y="137.2" transform="rotate(-90 141.6 137.2)">23</text>
<text x="144.2" y="137.3" transform="rotate(-90 144.2 137.3)">24</text>
<text x="219.4" y="142.7">1</text>
<text x="224" y="144">K_B</text>
<text x="230.3" y="144">COM_A</text>
<text x="242.1" y="142.7">2</text>
<text x="219.2" y="145.2">4</text>
<text x="224" y="146.5">K_G</text>
<text x="233.9" y="146.5">K_R</text>
<text x="242.1" y="145.2">3</text>
<text x="4" y="178.3">D</text>
<text x="291.4" y="178.3">D</text>
<text x="37.9" y="199.9">1</text>
<text x="110.9" y="199.9">2</text>
<text x="184.1" y="199.9">3</text>
<text x="257.1" y="199.9">4</text>
</g>
<g font-size="2.3" fill="#800000">
<text x="144.8" y="25.7">GND</text>
<text x="127" y="32">GND</text>
<text x="52.1" y="46">3.3V</text>
<text x="114.2" y="43.5">GNDGND</text>
<text x="117" y="51.1">3.3V</text>
<text x="135.3" y="52.9" transform="rotate(-90 135.3 52.9)">VIBRO</text>
<text x="137.8" y="52.9" transform="rotate(-90 137.8 52.9)">CHRG</text>
<text x="142.9" y="52.9" transform="rotate(-90 142.9 52.9)">INTERRUPT</text>
<text x="148" y="52.9" transform="rotate(-90 148 52.9)">SWCLK</text>
<text x="128.9" y="55.4" transform="rotate(-90 128.9 55.4)">BOOT0</text>
<text x="145.5" y="54.1" transform="rotate(-90 145.5 54.1)">VBAT_ADC_EN</text>
<text x="223.1" y="61.3">VUSB</text>
<text x="261.2" y="61.3">VUSB</text>
<text x="51.9" y="67.6">GND</text>
<text x="220.6" y="81.6">D+</text>
<text x="267.7" y="81.6">D-</text>
<text x="96.6" y="88">3.3V</text>
<text x="167.9" y="84.2">3.3V</text>
<text x="174" y="84.2">GND</text>
<text x="220.6" y="84.2">D-</text>
<text x="267.7" y="84.2">D+</text>
<text x="188.2" y="94.4">3.3V</text>
<text x="205.8" y="95.6">GND</text>
<text x="168.8" y="98.2">SWDIO</text>
<text x="91.2" y="107.1">RST</text>
<text x="170.1" y="105.8">D+</text>
<text x="170.7" y="103.3">D-</text>
<text x="270.7" y="103.3">GND</text>
<text x="69.7" y="108.3">3.3V</text>
<text x="83.7" y="113.4">3.3V</text>
<text x="170.1" y="113.4">SPI_MOSI2</text>
<text x="77.3" y="117.3">GND</text>
<text x="87.4" y="118.5">GREEN</text>
<text x="87.6" y="116">EN_1.8V</text>
<text x="170.1" y="118.5">SPI_CLK2</text>
<text x="170.1" y="116">SPI_MISO2</text>
<text x="222.3" y="119.8">GND</text>
<text x="90.6" y="121.1">RED</text>
<text x="170.1" y="121.1">SPI_SS2</text>
<text x="263.1" y="121.1">GND</text>
<text x="48.1" y="144">GND</text>
<text x="147.7" y="138.9">3.3V</text>
<text x="117.5" y="147.9" transform="rotate(-90 117.5 147.9)">BLUE</text>
<text x="130.2" y="148.8" transform="rotate(-90 130.2 148.8)">SPI_SS</text>
<text x="139.7" y="145.2">GND</text>
<text x="120" y="154.1" transform="rotate(-90 120 154.1)">VBAT_ADC</text>
<text x="122.6" y="151" transform="rotate(-90 122.6 151)">SPI_CLK</text>
<text x="125.1" y="152.1" transform="rotate(-90 125.1 152.1)">SPI_MISO</text>
<text x="127.6" y="152.1" transform="rotate(-90 127.6 152.1)">SPI_MOSI</text>
<text x="263.1" y="152.9">GND</text>
<text x="135.3" y="156.2" transform="rotate(-90 135.3 156.2)">INTERRUPT 2</text>
<text x="137.8" y="160.2" transform="rotate(-90 137.8 160.2)">ENABLE_RADAR</text>
</g>
<g font-size="2.3" fill="#000080">
<text x="148" y="35.6">R10</text>
<text x="148" y="38.1">100k</text>
<text x="130.2" y="43.2">R3</text>
<text x="130.2" y="45.8">10k</text>
<text x="41.9" y="54.7">C13</text>
<text x="41.9" y="57.2">1µF</text>
<text x="50.8" y="54.7">C16</text>
<text x="50.8" y="57.2">0.10µF</text>
<text x="61" y="54.7">C17</text>
<text x="61" y="57.2">0.10µF</text>
<text x="72.4" y="54.7">C18</text>
<text x="72.4" y="57.2">4.7µF</text>
<text x="165.5" y="61.3">IC2</text>
<text x="165.5" y="63.8">STM32L433CCU6</text>
<text x="232.5" y="65.1">J1</text>
<text x="209" y="82.6">R5</text>
<text x="57.7" y="89">Y1</text>
<text x="209" y="85.2">5.1k</text>
<text x="273.9" y="90.3">R6</text>
<text x="273.9" y="92.8">5.1k</text>
<text x="52.6" y="99.9" transform="rotate(-90 52.6 99.9)">ECS-.327-12.5-16-TR</text>
<text x="182.6" y="96.1">R15</text>
<text x="182.6" y="100.5">100k</text>
<text x="60.7" y="105.8">Y2</text>
<text x="82.1" y="106">R4</text>
<text x="82.1" y="110.4">10k</text>
<text x="232.5" y="113.4">USB4120-03-C_REVA</text>
<text x="46.2" y="126.7" transform="rotate(-90 46.2 126.7)">ECS-80-12-33-JGN-TR</text>
<text x="222.2" y="140.1">LED1</text>
<text x="257.6" y="141.6">R7</text>
<text x="257.6" y="146">330</text>
<text x="222.2" y="150.3">IN-S63TBS5R5G5B</text>
</g>
<g font-size="2.3" fill="#f00">
<text x="207.6" y="144">BLUE</text>
<text x="206" y="146.5">GREEN</text>
<text x="248.7" y="146.5">RED</text>
</g>
<text font-size="1.8" fill="#00f" x="205.5" y="195.7">C:\Users\shourav\OneDrive\Projects and designs\Altium Designer\Projects\Jan-June(2024)\60ghz radar pcb\main sch.SchDoc</text>
</svg>
